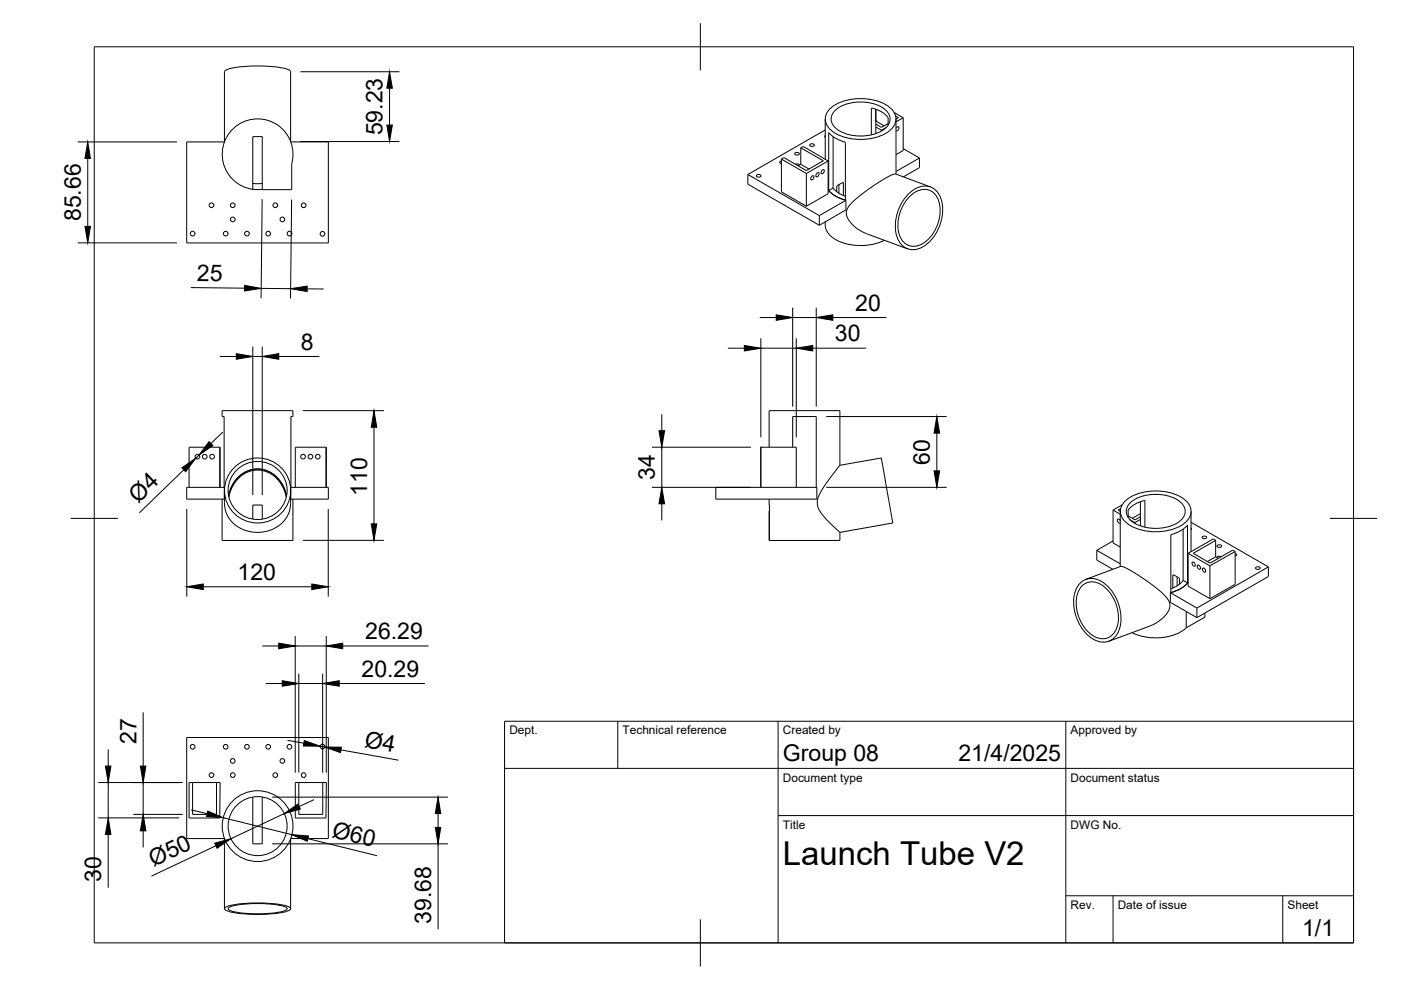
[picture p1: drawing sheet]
<svg xmlns="http://www.w3.org/2000/svg" width="297mm" height="210mm" viewBox="0 0 297 210" stroke-linecap="round" stroke-linejoin="round" font-family="sans-serif">
<!-- layer: Visible -->
<g fill="none" stroke="#000" stroke-width=".21">
<path d="M61.6 15.2v14.8M61.6 15.2a1.98 1.98 0 0 0-1.6-.8 29.1 29.1 0 0 0-12 .4l-.4 .4v14.8M47.6 30.1h-8v21.4h30v-21.4h-8M55.6 38.9h-2M61.8 34.6v5.6h-6.2v-11.2h-2v11.1M61.9 34.6a7.5 7.5 0 0 0-6.3-9.3 7.5 7.5 0 0 0-8.5 7.4 7.5 7.5 0 0 0 8.5 7.4M158.6 37v2l15.1 8.8M158.6 37l15.1 8.7M160.5 37.1l.5-.1 .3 .4-.6 .2-.3-.2zM165.7 33.7v7l5.3 3M165.7 33.7l5.3 3.1M165.7 34.1l-.4 .3 .4 .3"/>
<path d="M168.6 32.4l.5-.1 .4 .4-.6 .2-.4-.2zM168.7 34.8h.5l.3 .2M169.8 31.3l4.8 2.8-3.6 2.1-4.8-2.8-.5 .3M169.8 34.8l1.7 1M169.8 31.3v3.5M169.8 31.3l.5-.3 5.3 3.1M169.8 34.8l-.6 .4M171 36.8v6.9M171.8 30.6l.5-.1 .3 .3-.6 .2-.3-.2zM172 37.5l.4-.3 .2 .3-.2 .4-.4 .3-.1-.3zM173.1 36.8l.4-.2 .2 .2-.2 .5-.4 .2-.1-.3zM174.2 36.2l.4-.2 .2 .2-.2 .5-.4 .2-.1-.3z"/>
<path d="M175 25.2v8.6M175 27.6l-16.4 9.4M175 28.7l-.1 .3 .1 .1M175.6 34.1v7l-4.6 2.6M175.6 34.1l-4.6 2.7M175.7 28.1l1.2 1.1 2.3 1M175.7 28.1v12.3M175.8 23.3a9.8 9.8 0 0 1 8.2-2.3 7.7 7.7 0 0 1 5.6 2.9 2.92 2.92 0 0 1-1 3.9 11.2 11.2 0 0 1-12.2 0 2.92 2.92 0 0 1-.6-4.5zM176.6 29v10.8l-.9 .6M176.6 39.8l1.1 1.1 1.5 .7M177.3 23.2a9.3 9.3 0 0 1 10.3 0 2.46 2.46 0 0 1 0 4.1 9.3 9.3 0 0 1-10.3 0 2.46 2.46 0 0 1 0-4.1zM177.9 39.2h.1"/>
<path d="M177.9 39.2v1.8M178.8 38.7l-1.4 .8v1.1M178.8 38.7v2.8M179.2 30.2v12.2M184.7 22.9v5.7M184.8 22.9l1.3 .4 1 .6 1.2 1M185.7 25.7h.1M185.7 23.2v5.1M185.7 25.7l1.8 1M185.7 26.9l1.2 .7M186.9 27.6v.2M187.9 27l-1 .6"/>
<path d="M188.3 24.9v1.7M188.3 26.2l-1.4 .8-1.2-.7M189.5 23.8l2 1.2M189.9 24.6l.6 .3-.5 .3v11.7M190 27.2l.4-.3a.48 .48 0 0 1 .1 .6 .48 .48 0 0 1-.5 .2M191.5 31.5l3.4 2M191.5 25v6.9l-1.5 .9M191.5 25l-1.5 .8M194.9 33.5v2l-3.4 2M194.9 33.5l-4.9 2.9M197.3 39.6l-7.4-2.7a18.9 18.9 0 0 0-6.2 3.5l-1.7 1.3a5.7 5.7 0 0 0-2.6 3.5 5.5 5.5 0 0 0 3.2 3.8l9.8 3.8M173.7 45.7v2.1"/>
<path d="M175 47a3.8 3.8 0 0 0 2.6 4 11.9 11.9 0 0 0 9.9-.1M175.6 40.2l.7 .8 1.1 .7 2 .8M175.7 40.4l.7 .7 1 .6 1.8 .7M179.3 42.5v2l-5.6 3.3M179.3 42.5l-5.6 3.2M192.5 41.3a4.5 4.5 0 0 1 5.2-1.5 5.3 5.3 0 0 1 2.1 5.6 9 9 0 0 1-4.9 7.3 3.6 3.6 0 0 1-4.8-2.7 9.6 9.6 0 0 1 2.4-8.7zM192.7 41.8a3.9 3.9 0 0 1 5-1.1 6.1 6.1 0 0 1 1.2 6.7 6.7 6.7 0 0 1-4.9 4.8 3.4 3.4 0 0 1-3.6-3.5 8.9 8.9 0 0 1 2.3-6.9zM46.6 94.8v8.5M49.3 99.5a6.9 6.9 0 0 1 11.4 1.1 6.9 6.9 0 0 1-5 10.2 6.9 6.9 0 0 1-7.2-3.4 6.9 6.9 0 0 1 .8-7.9zM69.1 94.8v8.5M161.3 94.8h.1M161.3 94.8h7.5v8.5"/>
<path d="M161.3 94.8v8.5M163.1 94.8v-7.7h15v11.6M168.1 94.8v-6.5h5v15M178.1 98.7l-.4 .4a34.7 34.7 0 0 0-4.2 6.4 3.8 3.8 0 0 0 1.3 4.1l3.3 3.3M178.1 98.7l8.8-1.6 2.4 13.8-11.2 2M40.1 103.3v-8.5h6.6v8.5M47.1 105.8v8.8h15v-8.8M47.6 103.3h-8v2.5h8l-.1-17.5h-.4v-1.2h15v1.2h-.4v15M47.6 104v2.6a6.6 6.6 0 0 0 7.4 6.3 6.6 6.6 0 0 0 6.6-6.3v-2.6M48.5 105.1a6.3 6.3 0 0 1 8.4-5.2 7 7 0 0 1 3.8 5.2M48.5 105.4a6.4 6.4 0 0 1 7-5.7 6.8 6.8 0 0 1 5.2 5.7M53.6 110.1v-3h2v3"/>
<path d="M61.6 103.3h8v2.5h-8zM62.6 103.3v-8.5h6.6v8.5M151.8 103.3h21.4v2.5h-21.4zM163.1 105.8v8.8M163.1 108.3v6.3M178.1 112.9v1.7h-15M232.5 116.7v2l3.4 2M232.5 116.7l5 2.8M236 114.7l-3.5 2M236 108.2v6.9l1.5 .9M236 108.2l1.5 .8M237.5 108.4v11.7"/>
<path d="M237.5 110.4l-.4-.4a.48 .48 0 0 0-.1 .6 .48 .48 0 0 0 .5 .3M237.6 107.9l-.6 .3 .5 .2M237.9 107.1l-1.9 1.1M238.3 106.5a9.8 9.8 0 0 1 8.3-2.3 7.7 7.7 0 0 1 5.6 2.9 2.92 2.92 0 0 1-1.1 3.8 11.2 11.2 0 0 1-12.2 0 2.92 2.92 0 0 1-.6-4.4zM239.2 108.2v1.6M239.2 109.4l1.4 .8 1.2-.6M239.2 108.1l1.2-1 1.1-.6 1.3-.4-.1 5.7M239.6 110.2l1 .6M239.9 106.4a9.3 9.3 0 0 1 10.3 0 2.46 2.46 0 0 1 0 4.1 9.3 9.3 0 0 1-10.3 0 2.46 2.46 0 0 1 0-4.1zM240.6 110.8v.2M241.8 106.4v5.1M241.8 108.9l-1.7 1"/>
<path d="M241.8 110.1l-1.2 .7M248.2 113.4v12.2M250.8 112.2v10.9M251.8 111.3v12.3l-1-.5M251.8 111.3l-1.2 1.1-2.3 1M251.9 117.3v7l4.6 2.6M251.9 117.3l4.6 2.7M252.5 108.4v8.6M252.5 110.7l16.4 9.5M252.5 111.9l.1 .2-.1 .2M252.8 119.2l.5 .2 .1 .6-.5-.1zM253.9 119.9l.5 .1 .1 .6-.5-.1z"/>
<path d="M255 113.7h.5l.3 .3-.6 .2-.3-.2zM256.5 120v6.9M257.7 118.1l-1.7 1M257.7 114.6v3.5M257.7 114.6l-4.7 2.7 3.6 2.1 4.7-2.8 .6 .3M257.7 114.6l-.5-.3-5.3 3M257.7 118.1l.6 .3M258.2 115.6l.4-.1 .4 .4-.6 .2-.4-.2zM258.9 118l-.5-.1-.4 .3M261.9 117.4l.3 .2-.3 .3M261.9 116.9v7l-5.4 3M261.9 116.9l-5.4 3.1"/>
<path d="M229.2 123.5a3.8 3.8 0 0 1 5.1 .3 9.3 9.3 0 0 1 2.8 10.2 3.5 3.5 0 0 1-5.3 1.5 9.2 9.2 0 0 1-3.6-10.7zM229.2 124.4a3.3 3.3 0 0 1 4.9 0 8.3 8.3 0 0 1 2.4 9.3 3.3 3.3 0 0 1-5.3 .7 8.3 8.3 0 0 1-2.4-9.3zM230.2 122.8l7.4-2.7a12.5 12.5 0 0 1 4.6 2.4l1 .7a13.9 13.9 0 0 1 4.8 4.6 3.9 3.9 0 0 1-2.3 3.9l-1.9 1-8.7 3.3M248.7 121.9v2.8M248.7 121.9l1.4 .8M249.6 122.3v1.9M250.1 122.7v1.1M250.9 123.1l-1.1 1-1.5 .7M251.5 129.7v3.4M251.5 133.1a11 11 0 0 1-10.8 1.3l-.7-.3M251.8 123.6l-.7 .7-1 .6-1.8 .7M251.9 123.4l-.7 .8-1.1 .7-2 .8"/>
<path d="M253.8 128.9l-5.7-3.2v2l5.7 3.3M253.8 128.9v2.1M255 120.5l.5 .1 .1 .7-.5-.2zM255.5 130v.8l-4 2.3M266.3 120.2h.5l.4 .3-.6 .2-.4-.2zM268.9 120.2v2l-15.1 8.8M268.9 120.2l-15.1 8.7M40.1 165.9h6.6l-.1 7.5h-6.5zM40.8 165.9v6.8h5.1v-6.8M47.6 177.8h-8v-21.4h30v21.4h-8M47.6 177.9v14.8M53.6 169v9.9h2v-9.9"/>
<path d="M61.6 177.9v14.8M62.6 165.9h6.6l-.1 7.5h-6.5zM63.4 165.9v6.8h5v-6.8M47.7 192.4a15.5 15.5 0 0 1 6.9-1 15.5 15.5 0 0 1 6.9 1l.1 .3a1.98 1.98 0 0 1-1.6 .7 29.1 29.1 0 0 1-12-.3l-.4-.4zM48.5 192.4a17 17 0 0 1 7.4-.8l3.1 .3a2.24 2.24 0 0 1 1.9 .8 2.24 2.24 0 0 1-1.9 .7 26.4 26.4 0 0 1-10.1-.3l-.5-.4z"/>
<circle cx="40.8" cy="49.5" r=".5"/>
<circle cx="44.8" cy="43.5" r=".5"/>
<circle cx="47.8" cy="49.5" r=".5"/>
<circle cx="49.4" cy="43.5" r=".5"/>
<circle cx="49.4" cy="46.5" r=".5"/>
<circle cx="52.4" cy="49.5" r=".5"/>
<circle cx="56.9" cy="49.5" r=".5"/>
<circle cx="58.4" cy="43.5" r=".5"/>
<circle cx="59.9" cy="46.5" r=".5"/>
<circle cx="61.4" cy="49.5" r=".5"/>
<circle cx="64.4" cy="43.5" r=".5"/>
<circle cx="68.4" cy="49.6" r=".5"/>
<circle cx="41.9" cy="96.8" r=".5"/>
<circle cx="43.4" cy="96.8" r=".5"/>
<circle cx="45" cy="96.8" r=".5"/>
<circle cx="64.3" cy="96.8" r=".5"/>
<circle cx="65.8" cy="96.8" r=".5"/>
<circle cx="67.4" cy="96.8" r=".5"/>
<circle cx="54.6" cy="104" r="6.2"/>
<circle cx="40.8" cy="158.3" r=".5"/>
<circle cx="47.8" cy="158.3" r=".5"/>
<circle cx="52.4" cy="158.3" r=".5"/>
<circle cx="56.9" cy="158.3" r=".5"/>
<circle cx="61.4" cy="158.3" r=".5"/>
<circle cx="68.4" cy="158.3" r=".5"/>
<circle cx="44.8" cy="164.3" r=".5"/>
<circle cx="49.4" cy="161.3" r=".5"/>
<circle cx="49.4" cy="164.3" r=".5"/>
<circle cx="54.6" cy="175.2" r="6.3"/>
<circle cx="54.6" cy="175.2" r="7.5"/>
<circle cx="58.4" cy="164.3" r=".5"/>
<circle cx="59.9" cy="161.3" r=".5"/>
<circle cx="64.4" cy="164.3" r=".5"/>
</g>
<!-- layer: BORDER -->
<path d="M20 9.9h267v190h-267zM148.5 4.9v10M15 109.9h10M282 109.9h10M148.5 194.9v10" fill="none" stroke="#000" stroke-width=".21"/>
<!-- layer: TITLEBLOCK -->
<path d="M107 152.9h180v47h-180zM131 152.9v10M165 152.9v47M226 152.9v47M107 162.9h180M165 172.9h122M226 189.9h61M236 189.9v10M272 189.9v10" fill="none" stroke="#000" stroke-width=".21"/>
<!-- layer: FD_Dimensions -->
<g fill="none" stroke="#000" stroke-width=".21">
<path d="M63.7 15.2h21M82.6 18.7v7.8M16.5 30.1h21M18.6 33.6v14.4M63.7 30h21M16.5 51.5h21M55.6 42.2l-.2 21M61.8 42.3l-.2 21M40.5 61l11.4 .1M46.6 75.6h3.5M53.6 73.5v31.5M53.6 75.6h2"/>
<path d="M55.4 61.1l6.2 .1M55.6 73.5v31.5M59.1 75.6h8.6M65.1 61.2l3.5 .1M154.3 73.8h3.5M161.1 67.3h3.5M161.3 71.7v21M161.3 73.8h7.5M168.1 65.2v21M168.1 67.3h5M168.8 71.7v21M172.3 73.8h11.3"/>
<path d="M173.1 65.2v21M176.6 67.3h11.3M39 99.6l-9.5 9.1M42.2 96.5l-.7 .7M47.2 91.6l-2.5 2.4M64.2 87.1h17.2M79.3 90.6v20.5M138.2 94.8h21M140.3 87.8v3.5M140.3 94.8v8.5M175.2 88.3h25.5M198.6 91.8v8"/>
<path d="M39.6 107.9v18.6M64.2 114.6h17.2M69.6 107.9v18.6M138.2 103.3h21M140.3 106.8v3.5M175.2 103.3h25.5M43.1 124.4h23M55.6 137h3.5M62.6 134.9v28.9M62.6 137h6.6M69.2 134.9v28.9M72.7 137h18.1"/>
<path d="M22.9 158.9v3.5M30.4 151v11.4M56.3 144.9h3.5M61 157l3.4 .6M63.4 142.8v21M63.4 144.9h5M67.9 158.2l.9 .2M68.4 142.8v21M71.9 144.9h18.2M72.3 159l12.2 2.2M20.8 165.9h18M20.8 173.4h17.2"/>
<path d="M22.9 165.9v7.5M22.9 176.9v11.3M28.3 172.7h10.5M30.4 165.9v6.8M30.4 176.2v3.5M40.5 171.7l3.4 .8M45.8 179.3l-13.7 6.5M47.3 173.4l14.6 3.6M57.7 169h37.3M57.7 178.9h37.3M60.3 172.5l-11.4 5.3M65.3 177.8l14.6 3.6"/>
<path d="M66.6 169.5l-3.2 1.5M92.9 172.5v2.9M92.9 178.9v18.1"/>
</g>
<g fill="#000" stroke="#000" stroke-width=".21">
<path d="M82.6 15.2l.6 3.5h-1.2zM18.6 30.1l.6 3.5h-1.2zM82 26.5h1.2l-.6 3.5zM18 48h1.2l-.6 3.5zM50.1 75l3.5 .6-3.5 .6zM51.9 60.5l3.5 .6-3.5 .6zM55.6 75.6l3.5-.6v1.2zM61.6 61.2l3.5-.5v1.1zM157.8 73.3l3.5 .5-3.5 .6zM164.6 66.8l3.5 .5-3.5 .6zM168.8 73.8l3.5-.5v1.1zM173.1 67.3l3.5-.5v1.1z"/>
<path d="M38.6 99.2l2.9-2-2.1 2.8zM44.3 93.6l.8 .9-2.9 2zM79.3 87.1l.6 3.5h-1.2zM139.7 91.3h1.2l-.6 3.5zM198.6 88.3l.6 3.5h-1.2zM198 99.8h1.2l-.6 3.5zM78.7 111.1h1.2l-.6 3.5zM140.3 103.3l.6 3.5h-1.2zM39.6 124.4l3.5-.6v1.2zM59.1 136.4l3.5 .6-3.5 .6zM66.1 123.8l3.5 .6-3.5 .6zM69.2 137l3.5-.6v1.2z"/>
<path d="M59.8 144.3l3.6 .6-3.6 .6zM64.5 157l3.4 1.2h-3.6zM68.4 144.9l3.5-.6v1.2zM68.8 158.4h3.6l-.2 1.2zM22.4 162.4h1.1l-.6 3.5zM22.9 173.4l.6 3.5h-1.1zM30.4 172.7l.5 3.5h-1.1zM29.8 162.4h1.1l-.5 3.5zM44 172l3.3 1.4-3.5-.3zM45.5 178.8l3.4-1-2.9 2zM60.3 172.5l2.9-2 .5 1zM61.9 177l3.5 .2-.3 1.2z"/>
<path d="M92.9 169l.6 3.5h-1.2zM92.3 175.4h1.2l-.6 3.5z"/>
</g>
<text font-size="7" x="166" y="183.4">Launch Tube V2</text>
<g font-size="4.9">
<text x="81.1" y="28.7" transform="rotate(-90 81.1 28.7)">59.23</text>
<text x="17.1" y="46.9" transform="rotate(-90 17.1 46.9)">85.66</text>
<text x="41.7" y="59.5" transform="rotate(1 41.7 59.5)">25</text>
<text x="181.3" y="65.9">20</text>
<text x="63.8" y="74.1">8</text>
<text x="177" y="72.4">30</text>
<text x="138.9" y="101.8" transform="rotate(-90 138.9 101.8)">34</text>
<text x="197.2" y="98.5" transform="rotate(-90 197.2 98.5)">60</text>
<text x="29.3" y="106.8" transform="rotate(-44 29.3 106.8)">Ø4</text>
<text x="77.8" y="105.1" transform="rotate(-90 77.8 105.1)">110</text>
<text x="50.4" y="123">120</text>
<text x="77.4" y="135.5">26.29</text>
<text x="76.7" y="143.5">20.29</text>
<text x="29" y="157.7" transform="rotate(-90 29 157.7)">27</text>
<text x="77.2" y="158.3" transform="rotate(10 77.2 158.3)">Ø4</text>
<text x="166" y="161.4">Group 08</text>
<text x="203.2" y="161.4">21/4/2025</text>
<text x="70.2" y="177.4" transform="rotate(14 70.2 177.4)">Ø60</text>
<text x="32.5" y="183.8" transform="rotate(-25 32.5 183.8)">Ø50</text>
<text x="21.5" y="187" transform="rotate(-90 21.5 187)">30</text>
<text x="91.4" y="195.8" transform="rotate(-90 91.4 195.8)">39.68</text>
<text x="276.1" y="198.6">1/1</text>
</g>
<g font-size="2.5">
<text x="108" y="155.7">Dept.</text>
<text x="132" y="155.7">Technical reference</text>
<text x="166" y="155.7">Created by</text>
<text x="227" y="155.7">Approved by</text>
<text x="166" y="165.7">Document type</text>
<text x="227" y="165.7">Document status</text>
<text x="166" y="175.7">Title</text>
<text x="227" y="175.7">DWG No.</text>
<text x="227" y="192.7">Rev.</text>
<text x="237" y="192.7">Date of issue</text>
<text x="273" y="192.7">Sheet</text>
</g>
</svg>
